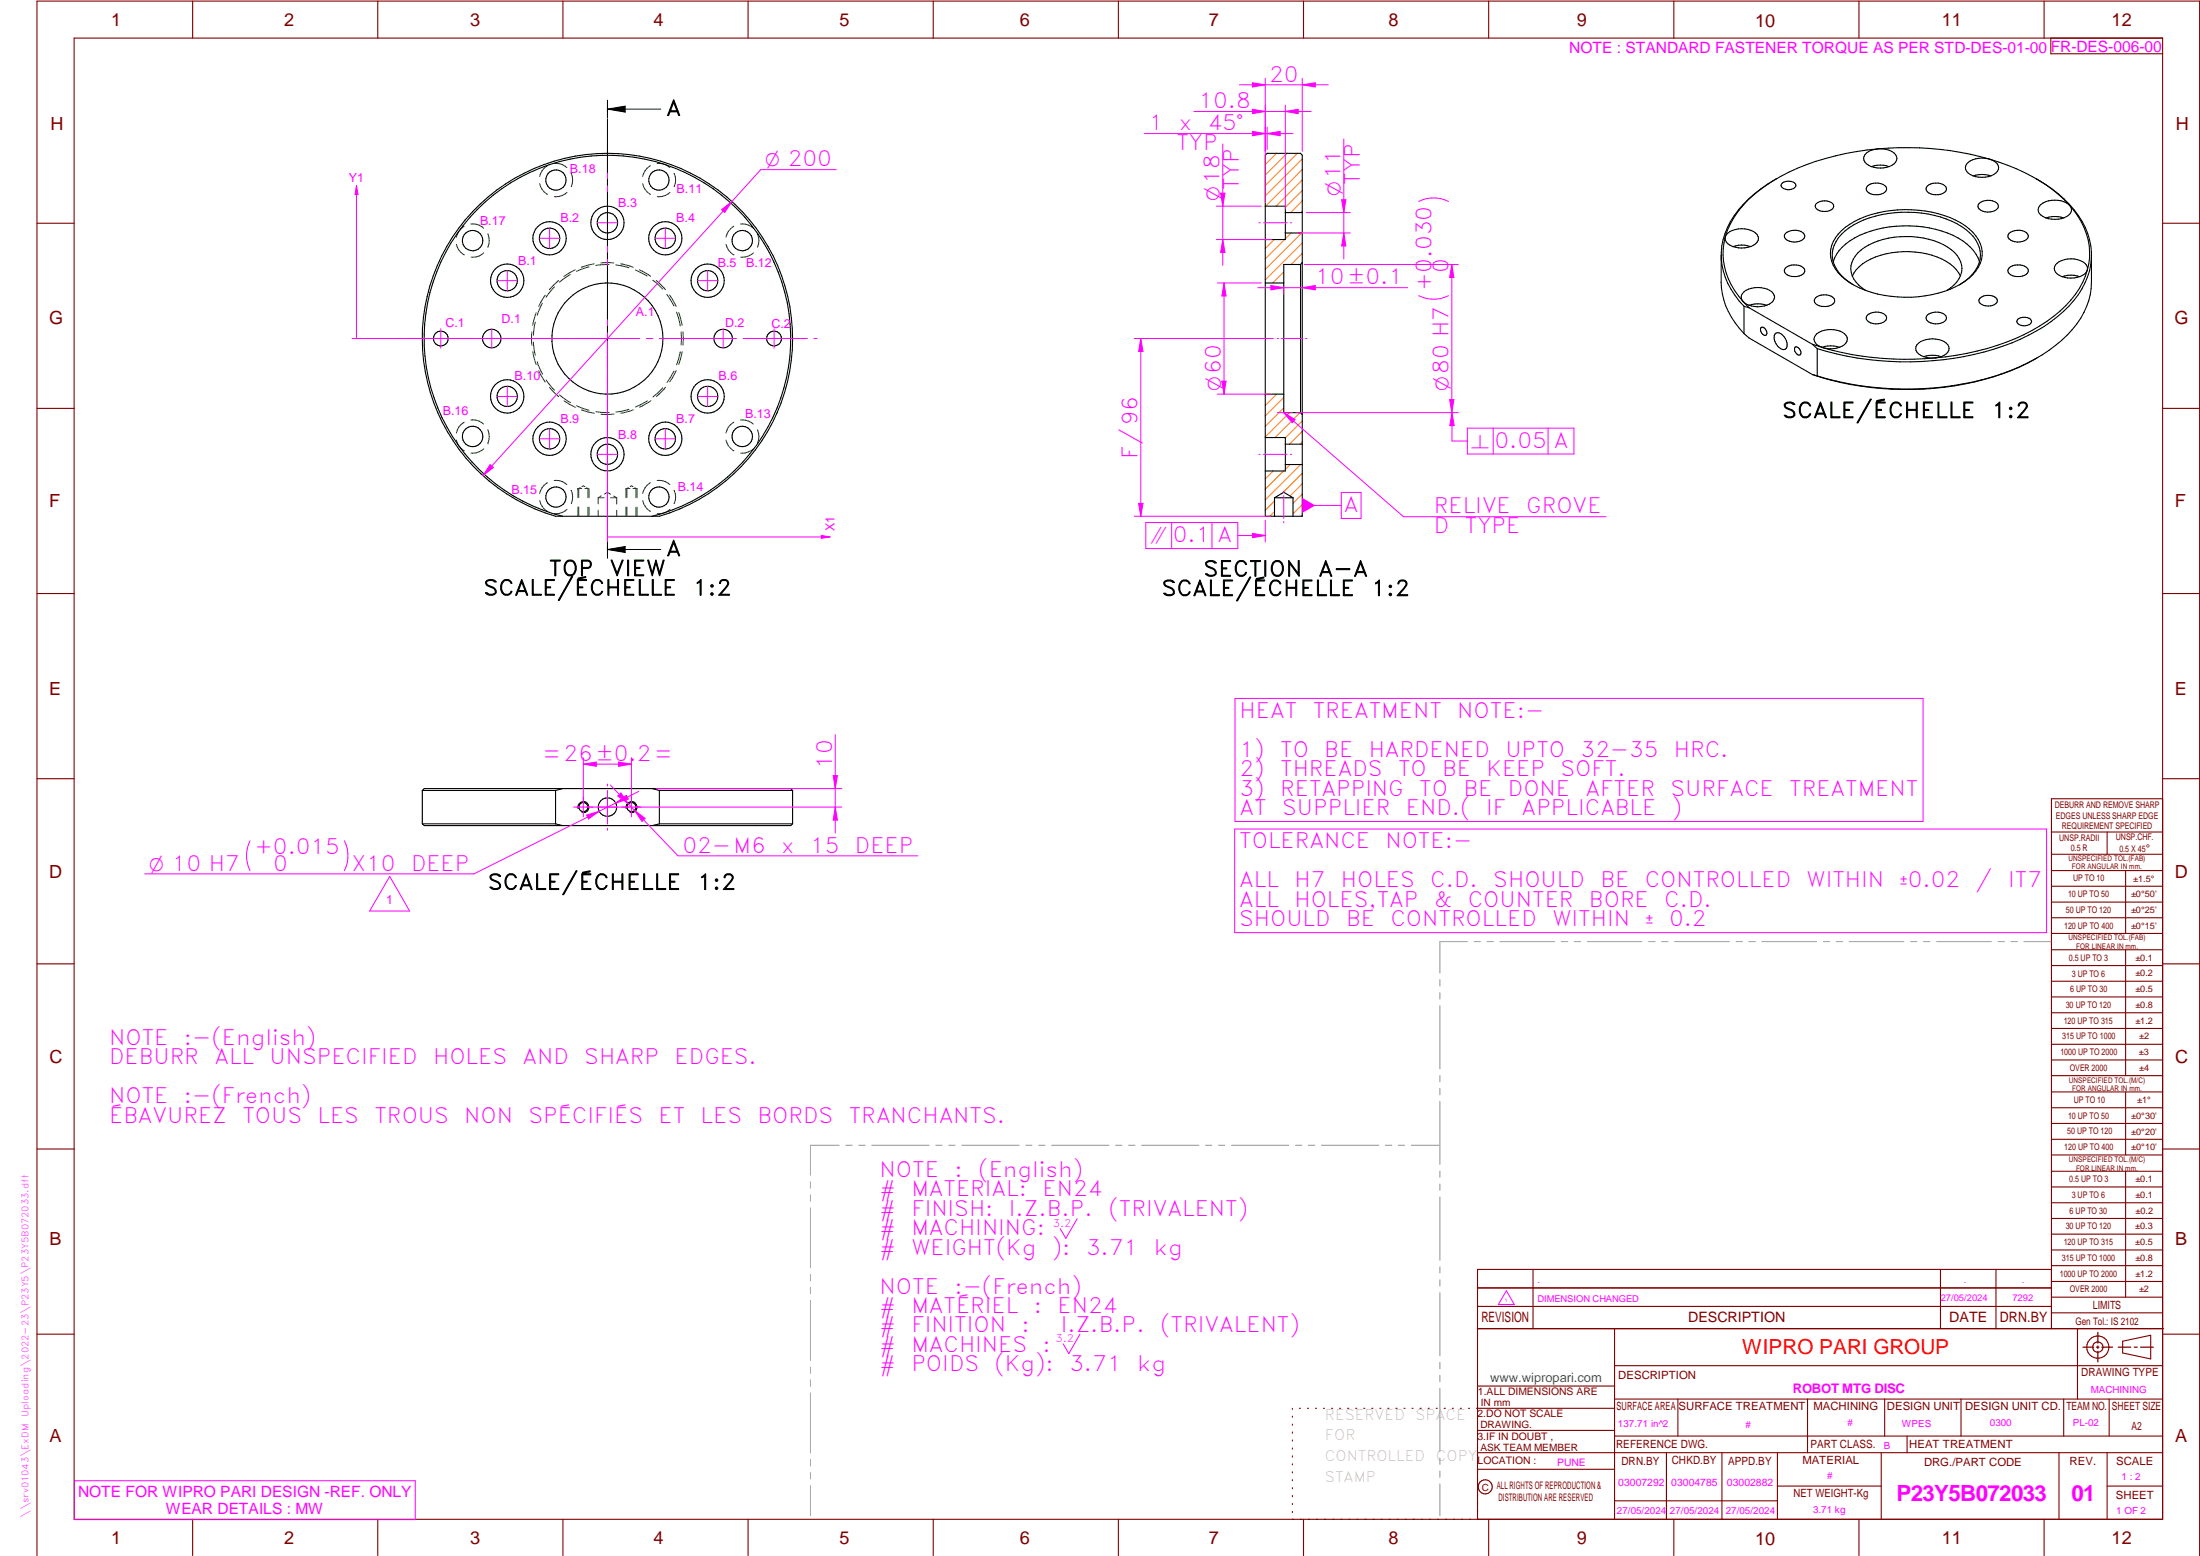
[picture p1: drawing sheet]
<svg xmlns="http://www.w3.org/2000/svg" width="594mm" height="420mm" viewBox="0 0 594 420" stroke-linecap="round" stroke-linejoin="round" font-family="sans-serif">
<g fill="none" stroke="#800000" stroke-width=".3">
<path d="M20 10.3h564v400h-564zM52 .3v10M102 .3v10M152 .3v10M202 .3v10M252 .3v10M302 .3v10M352 .3v10M402 .3v10M452 .3v10M502 .3v10M552 .3v10"/>
<path d="M553.8 10.3v4.2h30.2M10 60.3h10M584 60.3h10M10 110.3h10M584 110.3h10M10 160.3h10M584 160.3h10M10 210.3h10M584 215.7h-30v143.1M584 210.3h10M554 224.7h30M554 230.7h30"/>
<path d="M554 235.1h30M554 239.3h30M569 224.7v6M574 235.1v17M554 243.6h30M554 247.8h30M554 252.1h30M554 256.5h30M574 256.5v33.9M10 260.3h10M554 260.7h30M554 265h30"/>
<path d="M554 269.2h30M554 273.5h30M554 277.7h30M584 260.3h10M554 282h30M554 286.2h30M554 290.4h30M554 294.9h30M554 299.1h30M574 294.9v17M10 310.3h10M554 303.4h30"/>
<path d="M554 307.6h30M554 311.9h30M554 316.3h30M574 316.3v34M584 310.3h10M554 320.5h30M554 324.8h30M554 329h30M554 333.2h30M554 337.5h30M399 358.8h185.2M399 352.8h155"/>
<path d="M399 347.8h155M414 342.8v16M436 358.8v51.5M524 342.8v16M539 342.8v16M554 341.8h30M554 346h30M554 350.3h30M554 354.5h30M554 342.8h-155v67.5M561 358.8v19M10 360.3h10"/>
<path d="M399 374.3h37M436 377.8h148M453.1 377.8v10M488.1 377.8v14.5M508.9 377.8v10M529.5 377.8v10M557.3 377.8v10M569.5 377.8v10M573.2 362.2l7.6-1.6v6.3l-7.6-1.6zM584 368.8h-148M584 360.3h10M349 380.3v.3"/>
<path d="M349 382.4v.3M349 384.6v.3M349 386.7v.3M349 388.8v.3M349 391v.3M349 393.1v.3M349 395.3v.3M349 397.4v.3M349 399.5v.3M350.9 380.3h.2M353.1 380.3h.2M355.2 380.3h.3"/>
<path d="M357.4 380.3h.3M359.6 380.3h.3M361.7 380.3h.3M363.9 380.3h.3M366.1 380.3h.3M368.3 380.3h.2M370.4 380.3h.3M372.6 380.3h.3M374.8 380.3h.3M376.9 380.3h.4M379.1 380.3h.3M381.3 380.3h.3"/>
<path d="M383.4 380.3h.4M385.6 380.3h.3M387.8 380.3h.3M390 380.3h.3M392.2 380.3h.3M394.3 380.3h.3M396.5 380.3h.3M398.7 380.3h37.3M399 396.7h37M399 392.3h185M399 386.2h37M436 387.8h148"/>
<path d="M450 392.3v18M465 392.3v18M480 392.3v18M508 392.3v18M515 387.8v4.5M556 392.3v18M569 392.3v18M52 410.3v9.7M102 410.3v9.7M152 410.3v9.7M202 410.3v9.7M252 410.3v9.7"/>
<path d="M302 410.3v9.7M349 401.7v.3M349 403.8v.4M349 406v.3M349 408.1v.3M352 410.3v9.7M402 410.3v9.7M436 405.3h44M452 410.3v9.7M480 401.3h28M502 410.3v9.7M552 410.3v9.7"/>
<path d="M569 401.3h15M10 420v-419.7h584v419.7"/>
<circle cx="566.5" cy="363.7" r="1.39"/>
<circle cx="566.5" cy="363.8" r="3"/>
<circle cx="401.1" cy="401.5" r="1.9"/>
</g>
<g fill="none" stroke="#f0f" stroke-width=".27">
<path d="M164 35.7v.9M164 38.4v16.9M164 57.1v20.4M225.8 45.8h-20.4l-75 82.6M134.4 75.8h5.2M137 73.2v5.2M145.8 64.3h5.2M148.4 61.7v5.3M161.4 60.2h5.3M164 79.2v1.8M177 64.3h5.3M179.7 61.7v5.3"/>
<path d="M188.5 75.8h5.2M191.1 73.2v5.2M107.5 91.4h.9M110.1 91.4h17.4M119 88.8v5.2M129.3 91.4h20.8M132.8 88.8v5.2M151.9 91.4h1.7M155.4 91.4h17.4M164 82.8v16.9M174.5 91.4h1.8M178 91.4h20.9"/>
<path d="M195.3 88.8v5.2M200.7 91.4h17.3M209 88.8v5.2M219.8 91.4h.8M134.4 107.1h5.2M137 104.4v5.3M145.8 118.5h5.2M148.4 115.9v5.2M164 101.5v1.7M164 105v20.4M177 118.5h5.3M179.7 115.9v5.2"/>
<path d="M188.5 107.1h5.2M191.1 104.4v5.3M132.3 125.5l.9 .7-2.8 2.2zM161.4 122.7h5.3M164 127.2v16.9M164 145.9v.8M333.4 223.9h219.3v27.9h-219.3zM290.9 329.1l-3.1 5.3-1.5-2.6M291.6 360.3l-3 5.2-1.5-2.6M20.1 399.8h92v10.5h-92z"/>
</g>
<g fill="none" stroke="#949494" stroke-width=".27">
<path d="M396.2 254.3h-7.4v8.5M398.1 254.3h1.6M401.5 254.3h1.8M405 254.3h14.8M421.6 254.3h1.7M425.1 254.3h1.7M428.6 254.3h14.8M445.2 254.3h1.7M448.7 254.3h1.7M452.2 254.3h14.8M468.8 254.3h1.7M472.3 254.3h1.7"/>
<path d="M475.8 254.3h14.8M492.4 254.3h1.7M495.8 254.3h1.8M499.4 254.3h14.7M516 254.3h1.6M519.4 254.3h1.8M522.9 254.3h14.8M539.5 254.3h1.7M543 254.3h1.7M546.5 254.3h7.4M388.8 264.5v1.8M388.8 268.1v1.6"/>
<path d="M388.8 271.6v17M388.8 290.4v1.7M388.8 293.9v1.7M388.8 297.4v17M218.9 319.2v1.6M226.6 309.2h-7.7v8.1M228.4 309.2h1.7M231.9 309.2h1.7M235.4 309.2h15.5M252.7 309.2h1.7M256.2 309.2h1.7M259.7 309.2h15.5"/>
<path d="M277 309.2h1.7M280.5 309.2h1.7M284 309.2h15.5M301.2 309.2h1.8M304.8 309.2h1.7M308.3 309.2h15.5M325.5 309.2h1.7M329.1 309.2h1.6M332.6 309.2h15.4M349.8 309.2h1.7M353.3 309.2h1.7M356.8 309.2h15.5"/>
<path d="M374.1 309.2h1.7M377.6 309.2h1.7M381.1 309.2h7.7M388.8 316.2v1.7M388.8 319.7v1.7M218.9 322.6v1.8M218.9 326.1v16.2M388.8 323.2v17.1M218.9 344.1v1.8M218.9 347.6v1.7M218.9 351.2v16.1M388.8 342.1v1.6"/>
<path d="M388.8 345.6v1.7M388.8 349v17.1M218.9 369.1v1.7M218.9 372.6v1.8M218.9 376.1v16.2M388.8 367.9v1.7M388.8 371.4v1.7M388.8 374.9v17M218.9 394.1v1.8M218.9 397.6v1.7M388.8 393.7v1.7M388.8 397.2v1.7"/>
<path d="M218.9 401.2v8.1M388.8 400.7v8.6"/>
</g>
<path d="M566.5 359.7v3M562.5 363.8h2.9M566.1 363.8h.7M566.5 363.4v.7M566.5 364.9v2.8M567.6 363.8h2.9M572 363.8h3.4M576.3 363.8h.8M578 363.8h3.5" fill="none" stroke="#800000" stroke-width=".34"/>
<g fill="none" stroke="#000" stroke-width=".3">
<path d="M127.6 57.2a50 50 0 0 1 79 8.1 50 50 0 0 1-28.6 74.1h-28a50 50 0 0 1-22.4-82.2zM479.8 48.2a30.8 30.8 0 0 0-13.3 13.3 16.7 16.7 0 0 0-1.7 6.6v8.1a19.8 19.8 0 0 0 6.2 13.9M481.3 49.4a2.77 2.77 0 0 1 3.6 .3 1.38 1.38 0 0 1-1.7 1.5h-.5a1.38 1.38 0 0 1-1.7-1.5zM490.5 54.9a3.4 3.4 0 0 1 4.6 .4 1.51 1.51 0 0 1-1.8 1.8 2.63 2.63 0 0 1-3.1-1.4zM504 41.3a6.4 6.4 0 0 1 7.9 .5 1.91 1.91 0 0 1-1 2.8 6.3 6.3 0 0 1-7.3-.8 1.72 1.72 0 0 1 .4-2.5zM504.3 50.2a4 4 0 0 1 5 .2 1.44 1.44 0 0 1-1.4 2.1l-.7 .1a2.77 2.77 0 0 1-3.3-1.6zM505.4 45l2.3-.4 2.4 .4M520.4 50.2a4 4 0 0 1 5 .2 1.44 1.44 0 0 1-1.4 2.1l-.6 .1a2.85 2.85 0 0 1-3.3-1.6zM531.5 43.9a6.3 6.3 0 0 1 7.9 .4 1.89 1.89 0 0 1-1 2.8 6.3 6.3 0 0 1-7.3-.8 1.67 1.67 0 0 1 .4-2.4zM532.8 47.5l2.4-.4 2.4 .4M534.5 54.9a4 4 0 0 1 4.9 .2 1.44 1.44 0 0 1-1.4 2 2.96 2.96 0 0 1-3.9-1.4zM549.8 48.2a31.7 31.7 0 0 1 13.3 13.2 18.9 18.9 0 0 1 1.7 6.7v8.1a21.2 21.2 0 0 1-8.1 15.7 55.4 55.4 0 0 1-26.9 11.8 84.1 84.1 0 0 1-39.1-2.2"/>
<path d="M551.1 55.2a6.4 6.4 0 0 1 7.9 .5 1.86 1.86 0 0 1-.9 2.8 6.5 6.5 0 0 1-7.4-.8 1.72 1.72 0 0 1 .4-2.5zM552.5 58.8l2.4-.3 2.4 .3M464.8 69.8a20.2 20.2 0 0 0 6.2 12.9M466.6 62.9a6.3 6.3 0 0 1 7.9 .5 1.89 1.89 0 0 1-1 2.8 6.4 6.4 0 0 1-7.3-.8 1.67 1.67 0 0 1 .4-2.5zM467.9 66.6l.8-.2a6.7 6.7 0 0 1 4 .2M471 78.8a6.4 6.4 0 0 1 7.8 .4 2.07 2.07 0 0 1-1.6 3.2 6.5 6.5 0 0 1-6.7-1.2 1.72 1.72 0 0 1 .5-2.4zM482.2 63a3.9 3.9 0 0 1 5 .2 1.42 1.42 0 0 1-1.4 2 3.6 3.6 0 0 1-3.9-1l-.1-.4zM482.2 72.3a4 4 0 0 1 5 .2 1.44 1.44 0 0 1-1.4 2l-.7 .2a2.83 2.83 0 0 1-3.3-1.6zM495 70.7a12.4 12.4 0 0 1 7.2-7.2 31.9 31.9 0 0 1 26.5 .8 11.9 11.9 0 0 1 5.8 6.4M497.3 62.3a26.7 26.7 0 0 1 18.9-5.7 26.3 26.3 0 0 1 15.6 5.2 7.8 7.8 0 0 1 1.8 11.4 19.2 19.2 0 0 1-12 6.4 31.9 31.9 0 0 1-22.1-3.3 9.5 9.5 0 0 1-5.1-8.9 8.8 8.8 0 0 1 2.9-5.1zM525.7 78.4a7 7 0 0 0 4-6.8 9.1 9.1 0 0 0-6.2-6.1 23.5 23.5 0 0 0-20 1.3 6.5 6.5 0 0 0-3.3 7.7 8.7 8.7 0 0 0 3.6 3.9M529.1 76.9a10 10 0 0 0 5.7-8.1 9.5 9.5 0 0 0-5.1-7.6 30.9 30.9 0 0 0-27.9-1.1 11.2 11.2 0 0 0-7 8.2 9.2 9.2 0 0 0 4.5 7.8l1.2 .8"/>
<path d="M529.4 74.5a11.6 11.6 0 0 0-7.7-5.6 23.4 23.4 0 0 0-18.7 2.3 7.9 7.9 0 0 0-2.8 3.3M542.5 63a3.9 3.9 0 0 1 5 .2 1.42 1.42 0 0 1-1.4 2 3.6 3.6 0 0 1-3.8-1l-.1-.4zM542.5 72.3a4 4 0 0 1 5 .2 1.44 1.44 0 0 1-1.4 2l-.6 .2a2.85 2.85 0 0 1-3.3-1.6zM555.1 71.5a6.2 6.2 0 0 1 8.3 0 1.89 1.89 0 0 1-1 2.8 6.3 6.3 0 0 1-7.3-.8 1.63 1.63 0 0 1 0-2zM556.8 74.7l.8-.2a6.6 6.6 0 0 1 4 .2M564.8 69.7a22.3 22.3 0 0 1-9.2 15.8 58 58 0 0 1-28.1 11.3 83.9 83.9 0 0 1-36.8-2.7M471 82.7l1.3 .4M471 82.7v7.4M471 90.1l1.3 1.2 17.1 9.8M472.3 82.4l2.4-.4 2.3 .4M472.3 83.1a19.6 19.6 0 0 1-6.8-17.5 23.3 23.3 0 0 1 9.5-14.1 60 60 0 0 1 29.1-11 78 78 0 0 1 42.5 6.1 33.7 33.7 0 0 1 15.5 13.4 17.4 17.4 0 0 1-1.7 19.5 40.4 40.4 0 0 1-18.7 12.9 81.4 81.4 0 0 1-52.3 .6M472.3 83.1l17.1 9.9"/>
<path d="M475.5 88.5a1.28 1.28 0 0 1 1.6 1.5l-.2 .5a1.46 1.46 0 0 1-1.4-2zM479.3 90.2a1.55 1.55 0 0 1 2.4 .6 2.61 2.61 0 0 1 .4 3.5 2.46 2.46 0 0 1-2.8-2.1 2.51 2.51 0 0 1 0-2zM484.7 93.8a1.37 1.37 0 0 1 1.3 .6 1.37 1.37 0 0 1 .1 1.4 1.51 1.51 0 0 1-1.4-2zM489.4 93l1.3 1.1M490.3 80.4a4 4 0 0 1 5 .2 1.44 1.44 0 0 1-1.4 2l-.7 .2a2.85 2.85 0 0 1-3.3-1.6zM490.6 90.1a6.4 6.4 0 0 1 7.9 .5 2.07 2.07 0 0 1-1.6 3.1 6.2 6.2 0 0 1-6.7-1.1 1.66 1.66 0 0 1 .4-2.5zM490.7 94.1v7.4M492 93.8l2.4-.4 2.3 .4M504.3 85.1a4 4 0 0 1 5 .2 1.44 1.44 0 0 1-1.4 2 2.96 2.96 0 0 1-4-1.4zM518.1 92.7a6.3 6.3 0 0 1 7.9 .4 1.89 1.89 0 0 1-1 2.8 6.4 6.4 0 0 1-7.4-.8 1.67 1.67 0 0 1 .5-2.4zM519.4 96.3l2.4-.4 2.4 .4M520.4 85.1a4 4 0 0 1 5 .2 1.44 1.44 0 0 1-1.4 2 3.6 3.6 0 0 1-3.8-1l-.1-.4z"/>
<path d="M534.7 80.5a3.4 3.4 0 0 1 4.6 .3 1.57 1.57 0 0 1-1.8 1.8 2.63 2.63 0 0 1-3.1-1.4zM544.9 86.2a2.76 2.76 0 0 1 3.6 .3 1.32 1.32 0 0 1-1.6 1.5h-.6a1.32 1.32 0 0 1-1.6-1.5zM550.1 96.6a70.9 70.9 0 0 1-36.3 8.6 79.3 79.3 0 0 1-24.4-4.1M489.4 101.1l1.3 .4M176.1 139.4a49.5 49.5 0 0 0 28.6-76.2 49.5 49.5 0 0 0-81.4 0 49.5 49.5 0 0 0 28.6 76.2"/>
<circle cx="150.1" cy="48.6" r="2.75"/>
<circle cx="177.9" cy="48.6" r="2.75"/>
<circle cx="127.6" cy="65" r="2.75"/>
<circle cx="137" cy="75.8" r="2.75"/>
<circle cx="137" cy="75.8" r="4.5"/>
<circle cx="148.4" cy="64.4" r="2.75"/>
<circle cx="148.4" cy="64.4" r="4.5"/>
<circle cx="164" cy="60.2" r="2.75"/>
<circle cx="164" cy="60.2" r="4.5"/>
<circle cx="179.6" cy="64.4" r="2.75"/>
<circle cx="179.7" cy="64.3" r="4.5"/>
<circle cx="191.1" cy="75.8" r="4.5"/>
<circle cx="191.1" cy="75.8" r="2.74"/>
<circle cx="200.4" cy="65" r="2.75"/>
<circle cx="119" cy="91.4" r="1.99"/>
<circle cx="132.8" cy="91.4" r="2.51"/>
<circle cx="164" cy="91.4" r="15"/>
<circle cx="195.3" cy="91.4" r="2.51"/>
<circle cx="209" cy="91.4" r="1.99"/>
<circle cx="127.6" cy="117.9" r="2.75"/>
<circle cx="137" cy="107" r="4.5"/>
<circle cx="137" cy="107" r="2.76"/>
<circle cx="148.4" cy="118.5" r="4.5"/>
<circle cx="148.4" cy="118.5" r="2.76"/>
<circle cx="179.6" cy="118.5" r="4.5"/>
<circle cx="179.6" cy="118.5" r="2.76"/>
<circle cx="191.1" cy="107" r="4.5"/>
<circle cx="191.1" cy="107" r="2.75"/>
<circle cx="200.4" cy="117.9" r="2.75"/>
<circle cx="150.1" cy="134.2" r="2.75"/>
<circle cx="164" cy="122.7" r="4.5"/>
<circle cx="164" cy="122.7" r="2.75"/>
<circle cx="177.9" cy="134.2" r="2.75"/>
</g>
<g fill="none" stroke="#008000" stroke-width=".27">
<path d="M145.7 49.6a4.2 4.2 0 0 0 2.2 2.9M147.9 44.7a4.3 4.3 0 0 0-2.2 3M149.6 44.2a4.2 4.2 0 0 1 3.5 1.1M153.1 51.9a4.1 4.1 0 0 1-3.4 1.2M154.2 46.8a4.3 4.3 0 0 1 .1 3.6M173.6 49.6a4.2 4.2 0 0 0 2.1 2.9M175.6 44.7a4.4 4.4 0 0 0-2.1 3M177.5 44.2a4.2 4.2 0 0 1 3.4 1.1M180.9 51.9a4.1 4.1 0 0 1-3.4 1.2M182 46.8a4.3 4.3 0 0 1 .1 3.6M123.2 66a4.1 4.1 0 0 0 2.2 2.8M125.3 61.1a4.8 4.8 0 0 0-2.1 3"/>
<path d="M127.2 60.5a4.2 4.2 0 0 1 3.4 1.1M130.6 68.3a4.1 4.1 0 0 1-3.4 1.1M131.7 63.2a4.4 4.4 0 0 1 0 3.6M147.2 79.7l-1.7 3.1M149.7 77.5l-2.3 2.8M150.8 75.7l-2.5 2.5M154 74.1l-2.9 2.1M155.3 72.9l-3 1.7M159 72.1l-3.3 1.2M160.4 71.2l-3.4 1M162.3 71h3.5M164.5 71.4l-3.6 .3"/>
<path d="M166.3 71.5l3.5 .8M167.6 71.2l3.4 1M171.6 72.9l3.1 1.6M172.7 72.9l3 1.7M176.3 75.6l2.6 2.5M177.2 75.7l2.5 2.5M180.1 79.5l1.9 3.1M180.8 79.7l1.8 3M196 66a4.1 4.1 0 0 0 2.2 2.8M198.2 61.1a4.8 4.8 0 0 0-2.2 3M200 60.5a4.3 4.3 0 0 1 3.4 1.1M203.4 68.3a4.3 4.3 0 0 1-3.4 1.1"/>
<path d="M204.5 63.2a4.4 4.4 0 0 1 0 3.6M143.6 89.7v3.5M143.9 95l.9 3.4M144.1 92.4l.5 3.5M144.6 87l-.5 3.5M144.8 84.5l-1 3.3M145.1 97.7l1.4 3.3M146.5 81.9l-1.4 3.3M182.7 84.3l1 3.5M183.3 84.4l.9 3.4M183.7 95h.1M183.7 87.8h.1"/>
<path d="M183.7 95.1l-1 3.4M183.9 89.6v3.6M184.2 95l-.9 3.4M184.4 89.6v3.6M123.2 118.8a4.3 4.3 0 0 0 2.2 3M125.3 114a4.4 4.4 0 0 0-2.1 2.9M127.2 113.4a4.2 4.2 0 0 1 3.4 1.1M131.7 116a4.6 4.6 0 0 1 .1 3.6M131.8 119.6h.1M145.5 100.1l1.7 3.1M147.5 102.6l2.2 2.8M148.4 104.6l2.5 2.5"/>
<path d="M151.1 106.6l2.9 2.1M152.3 108.2l3.1 1.8M155.7 109.6l3.4 1.2M157 110.7l3.5 .9M160.9 111.2l3.6 .2M165.8 111.8h-3.5M169.8 110.5l-3.5 .8M171 110.7l-3.4 .9M174.8 108.2l-3.2 1.7M175.8 108.2l-3.1 1.7M178.9 104.7l-2.6 2.5M179.7 104.6l-2.5 2.5"/>
<path d="M182 100.2l-1.9 3.1M182.6 100.1l-1.8 3M196 118.8a4.3 4.3 0 0 0 2.2 3M198.2 114a4.4 4.4 0 0 0-2.2 2.9M200 113.4a4.3 4.3 0 0 1 3.4 1.1M204.5 116a4.6 4.6 0 0 1 .1 3.6M204.6 119.6h.1M130.6 121.2a4.5 4.5 0 0 1-3.4 1.1M145.7 135.2a4.4 4.4 0 0 0 2.2 2.9M147.9 130.3a4.3 4.3 0 0 0-2.2 3M149.6 129.8a4.2 4.2 0 0 1 3.5 1.1M153.1 137.5a4.1 4.1 0 0 1-3.4 1.2"/>
<path d="M154.2 132.4a4.3 4.3 0 0 1 .1 3.6M156 131.9h.1M156 131.9v2.5M156 136.9v2.5M156.2 131.9h.9M156.3 136.9v2.5M156.7 131.7l-.4 .2v2.5M157.1 131.4l.4-.2 .4 .2M157.9 131.9h.9M158.4 131.7l.3 .2v2.5M158.7 136.9v2.5M159 131.9v2.5"/>
<path d="M159 136.9v2.5M161.5 134.4h1.6M161.5 134.4v1.7M161.5 137.8v1.6M162.3 133.9l-.8 .5M163.2 133.4l.8-.5 .8 .5M164.8 134.4h1.7M165.7 133.9l.8 .5M166.5 134.4v1.7M166.5 137.8v1.6M169 131.9h.1M169 131.9v2.5"/>
<path d="M169 136.9v2.5M169.2 131.9h.9M169.3 136.9v2.5M169.7 131.7l-.4 .2v2.5M170.2 131.4l.3-.2 .4 .2M170.9 131.9h1M171.4 131.7l.3 .2v2.5M171.7 136.9v2.5M172 131.9v2.5M172 136.9v2.5M173.6 135.2a4.4 4.4 0 0 0 2.1 2.9M175.6 130.3a4.4 4.4 0 0 0-2.1 3"/>
<path d="M177.5 129.8a4.2 4.2 0 0 1 3.4 1.1M180.9 137.5a4.1 4.1 0 0 1-3.4 1.2M182 132.4a4.3 4.3 0 0 1 .1 3.6M203.4 121.2a4.7 4.7 0 0 1-3.4 1.1"/>
</g>
<path d="M132.3 125.5l.9 .7-2.8 2.2z" fill="#f0f"/>
<path d="M194.9 56.6l2.7-2.2-1.9 3z" fill="none" stroke="#f0f" stroke-width=".27"/>
<path d="M194.9 56.6l2.7-2.2-1.9 3z" fill="#f0f"/>
<g fill="none" stroke="#000" stroke-width=".27">
<path d="M164 27.1v4.7M164 32.1v14.5M164 29.5h14.4M164 29.5l4.8-.8v1.6zM164 48.4v1.7M164 51.9v14.5M164 68.2v1.7M164 71.7v14.5M164 88v1.7M164 91.5v14.5M164 107.9v1.7M164 111.3v14.6"/>
<path d="M164 127.7v1.7M164 131.1v14.6M164 148.4l4.8-.8v1.6zM164 146v4.7M164 148.4h14.4"/>
</g>
<path d="M164 29.5l4.8-.8v1.6zM164 148.4l4.8-.8v1.6z" fill="#000"/>
<g fill="none" stroke="#ff8000" stroke-width=".27">
<path d="M344.7 41.4l-3 3M347.6 41.4l-5.9 5.9M350.3 41.4l-8.6 8.7M351.7 48.6l-7.1 7.1M351.7 45.8l-9.9 9.9M351.7 57.1l-.4 .3M351.7 51.4l-4.6 4.6M351.7 42.9l-10 10M351.7 54.2l-3.2 3.2M344.1 64.7l-2.4 2.4M346.7 76.2l-.2 .2M346.7 73.4l-3 3"/>
<path d="M346.9 64.7l-5.2 5.2M348.7 62.9l-1.6 1.6M351.5 62.9l-9.8 9.8M351.7 68.4l-3 3M351.7 65.6l-10 10M341.9 106.4l-.2 .3M344.8 106.4l-3.1 3.1M346.7 107.3l-5 5M346.7 110.2l-5 4.9M348.2 111.4l-6.5 6.6M351.1 111.4l-6.8 6.8M351.7 119.3l-.6 .6"/>
<path d="M351.7 116.5l-3.5 3.4M351.7 113.7l-4.6 4.5M343.8 127.2l-2.1 2.1M344.2 138.1l-1.3 1.3M344.2 135.3l-2.5 2.5M346.6 127.2l-4.9 4.9M348.4 125.4l-1.3 1.3M351.2 125.4l-9.5 9.6M351.7 130.6l-3.3 3.3M351.7 133.4l-2.5 2.5M351.7 136.3l-2.5 2.5M351.7 127.8l-5.3 5.3"/>
<path d="M351.7 139.1l-.3 .3"/>
</g>
<g fill="none" stroke="#000" stroke-width=".3">
<path d="M341.7 55.7h5.4v9h-5.4M341.7 41.9l.5-.5h9l.5 .5v97.5h-10zM347.1 57.4h4.6M341.7 76.4h5M347.1 62.9h4.6M351.2 71.4v40M351.2 71.4h-4.5v40h4.5M351.7 70.9l-.5 .5M341.7 118.2h5.4v9h-5.4M341.7 106.4h5M347.1 119.9h4.6M351.2 111.4l.5 .5"/>
<path d="M344.2 134.4h5M344.2 134.4v5M344.2 134.4l2.5-1.5 2.5 1.5M347.1 125.4h4.6M349.2 134.4v5"/>
</g>
<g fill="none" stroke="#f0f" stroke-width=".27">
<path d="M338.2 22.4l3.5 .5-3.5 .6zM341.7 21.2v19.7M351.7 21.2v19.7M339.9 60.2h.4M341.2 60.2h6.4M348.5 60.2h.3M344.9 91.4h.4M346 91.4h5.8M352.5 91.4h.4M339.9 122.7h.4M341.2 122.7h6.3M346.7 132.7v.4"/>
<path d="M346.7 133.9v6.1M348.4 122.7h.4M346.7 140.8v.4"/>
</g>
<path d="M338.2 22.4l3.5 .5-3.5 .6z" fill="#f0f"/>
<path d="M351.7 22.9l3.5-.5v1.1z" fill="none" stroke="#f0f" stroke-width=".27"/>
<path d="M351.7 22.9l3.5-.5v1.1z" fill="#f0f"/>
<path d="M334.7 22.9h24M341.7 28.4v26.2M347.1 30.1l3.5-.6v1.2zM347.1 28.4v28M154.9 217.9h18.2M157.5 215.3v5.3M164 211.7v.6M164 213.4v9.1M170.5 215.3v5.3M164 223.6v.6" fill="none" stroke="#f0f" stroke-width=".27"/>
<g fill="none" stroke="#000" stroke-width=".3">
<path d="M114 213.4h36M114 213.4l.5-.5h99l.5 .5M114 213.4v9.1M150 213.4v9.1M151.9 212.9l-1.9 .5M176.1 212.9l1.9 .5M178 213.4h36M178 213.4v9.1M214 213.4v9.1M114 222.5l.5 .4h99l.5-.4M114 222.5h36M150 222.5l1.9 .4"/>
<path d="M178 222.5l-1.9 .4M178 222.5h36"/>
<circle cx="157.5" cy="217.9" r="1.22"/>
<circle cx="164" cy="217.9" r="2.5"/>
<circle cx="170.5" cy="217.9" r="1.22"/>
</g>
<path d="M156.1 218.3a1.49 1.49 0 0 1 1.3-1.9 1.49 1.49 0 0 1 1.6 1.7 1.49 1.49 0 0 1-1.9 1.3M169.1 218.3a1.49 1.49 0 0 1 1.3-1.9 1.49 1.49 0 0 1 1.6 1.7 1.49 1.49 0 0 1-1.9 1.3" fill="none" stroke="#000" stroke-width=".27"/>
<path d="M347.1 30.1l3.5-.6v1.2z" fill="#f0f"/>
<path d="M338.2 29.5l3.5 .6-3.5 .6z" fill="none" stroke="#f0f" stroke-width=".27"/>
<path d="M338.2 29.5l3.5 .6-3.5 .6z" fill="#f0f"/>
<path d="M322.4 30.1h31.7M352.7 57.4h11.9M362.3 53.9h1.1l-.5 3.5zM350.4 62.9h14.2" fill="none" stroke="#f0f" stroke-width=".27"/>
<path d="M362.3 53.9h1.1l-.5 3.5z" fill="#f0f"/>
<path d="M362.9 62.9l.5 3.5h-1.1z" fill="none" stroke="#f0f" stroke-width=".27"/>
<path d="M362.9 62.9l.5 3.5h-1.1z" fill="#f0f"/>
<path d="M362.9 37.5v32.4M306.3 91.4h37.6M308.1 91.4l.5 3.5h-1.1zM306.3 139.4h36.8" fill="none" stroke="#f0f" stroke-width=".27"/>
<path d="M308.1 91.4l.5 3.5h-1.1z" fill="#f0f"/>
<path d="M307.5 135.9h1.1l-.5 3.5z" fill="none" stroke="#f0f" stroke-width=".27"/>
<path d="M307.5 135.9h1.1l-.5 3.5z" fill="#f0f"/>
<path d="M391.2 54.4a9 9 0 0 0-8.1 0M352.2 71.4h41.6M391.2 79.8a9 9 0 0 1-8.1 0M392 71.4l.6 3.5h-1.2zM308.1 91.4v48M350 111.4h43.8" fill="none" stroke="#f0f" stroke-width=".27"/>
<path d="M392 71.4l.6 3.5h-1.2z" fill="#f0f"/>
<path d="M391.4 107.9h1.2l-.6 3.5z" fill="none" stroke="#f0f" stroke-width=".27"/>
<path d="M391.4 107.9h1.2l-.6 3.5z" fill="#f0f"/>
<path d="M328.8 76.4h11.8M330.5 76.4l.6 3.5h-1.2zM392 71.4v40M328.8 106.4h14.3" fill="none" stroke="#f0f" stroke-width=".27"/>
<path d="M330.5 76.4l.6 3.5h-1.2z" fill="#f0f"/>
<path d="M329.9 102.9h1.2l-.6 3.5z" fill="none" stroke="#f0f" stroke-width=".27"/>
<path d="M329.9 102.9h1.2l-.6 3.5z" fill="#f0f"/>
<path d="M330.5 76.4v30M351.7 136.5h10.5" fill="none" stroke="#f0f" stroke-width=".27"/>
<path d="M351.7 134.5l3.5 2-3.5 2z" fill="#f0f"/>
<path d="M362.2 133h5.3v7h-5.3zM334.3 144.6h7.4" fill="none" stroke="#f0f" stroke-width=".27"/>
<path d="M338.2 144l3.5 .6-3.5 .6z" fill="#f0f"/>
<path d="M338.2 35.5l3.5 .6-3.5 .6zM341.7 34.3v6.6M342.2 34.3v6.1M309.4 141.1h24.9v7h-24.9zM316.4 141.1v7M327.3 141.1v7M338.2 144l3.5 .6-3.5 .6zM341.7 140.5v5.8" fill="none" stroke="#f0f" stroke-width=".27"/>
<path d="M338.2 35.5l3.5 .6-3.5 .6z" fill="#f0f"/>
<path d="M342.2 36.1l3.5-.6v1.2z" fill="none" stroke="#f0f" stroke-width=".27"/>
<path d="M342.2 36.1l3.5-.6v1.2z" fill="#f0f"/>
<path d="M309 36.1h40.2M328.5 55.7h12.1M329.6 52.2h1.2l-.6 3.5zM328.5 64.7h14.8" fill="none" stroke="#f0f" stroke-width=".27"/>
<path d="M329.6 52.2h1.2l-.6 3.5z" fill="#f0f"/>
<path d="M330.2 64.7l.6 3.5h-1.2z" fill="none" stroke="#f0f" stroke-width=".27"/>
<path d="M330.2 64.7l.6 3.5h-1.2z" fill="#f0f"/>
<path d="M330.2 38.9v32.8M164 92.1v54.1M164 145h60.1M221.8 144.6l2.3 .4-2.3 .4z" fill="none" stroke="#f0f" stroke-width=".27"/>
<path d="M221.8 144.6l2.3 .4-2.3 .4z" fill="#f0f"/>
<path d="M96.3 50.1v41.3M96.3 50.1l.4 2.4h-.8zM95.1 91.4h68.2" fill="none" stroke="#f0f" stroke-width=".27"/>
<path d="M96.3 50.1l.4 2.4h-.8z" fill="#f0f"/>
<path d="M164.8 212l18.3 19.1h64.8M166.8 214.9l.9-.8 2 2.9z" fill="none" stroke="#f0f" stroke-width=".27"/>
<path d="M166.8 214.9l.9-.8 2 2.9z" fill="#f0f"/>
<path d="M171.4 218.8l2.8 2.2-.9 .8z" fill="none" stroke="#f0f" stroke-width=".27"/>
<path d="M171.4 218.8l2.8 2.2-.9 .8z" fill="#f0f"/>
<path d="M166.3 216.8l2.8-2 .6 1zM172.5 213.7l-44.5 22.3h-88.9M67.5 227a9.1 9.1 0 0 0 0 8.1M93 227a9.1 9.1 0 0 1 0 8.1" fill="none" stroke="#f0f" stroke-width=".27"/>
<path d="M166.3 216.8l2.8-2 .6 1z" fill="#f0f"/>
<path d="M158.4 220.1l3.4-1-2.9 2z" fill="none" stroke="#f0f" stroke-width=".27"/>
<path d="M158.4 220.1l3.4-1-2.9 2z" fill="#f0f"/>
<path d="M171.6 217.9h55.7M177.2 212.9h50.1M225.5 217.9l.6 3.5h-1.1z" fill="none" stroke="#f0f" stroke-width=".27"/>
<path d="M225.5 217.9l.6 3.5h-1.1z" fill="#f0f"/>
<path d="M225 209.4h1.1l-.6 3.5z" fill="none" stroke="#f0f" stroke-width=".27"/>
<path d="M225 209.4h1.1l-.6 3.5z" fill="#f0f"/>
<path d="M343.2 77.1l3.5 .6-3.5 .6zM346.7 77.5v1.9M225.5 198.4v26.6M333.5 188.6h185.8v33.2h-185.8z" fill="none" stroke="#f0f" stroke-width=".27"/>
<path d="M343.2 77.1l3.5 .6-3.5 .6z" fill="#f0f"/>
<path d="M351.7 77.7l3.5-.6v1.2z" fill="none" stroke="#f0f" stroke-width=".27"/>
<path d="M351.7 77.7l3.5-.6v1.2z" fill="#f0f"/>
<path d="M339.7 77.7h40.4M346.7 111.4l32.3 28.1" fill="none" stroke="#f0f" stroke-width=".27"/>
<path d="M346.7 111.4l3 1.9-.8 .9z" fill="#f0f"/>
<path d="M344.9 111.4h4M346.7 111.4l3 1.9-.8 .9zM379 139.5h54.7M157.5 206.3l3.5-.5v1.1zM157.5 204.6v12.3M170.5 204.6v12.3" fill="none" stroke="#f0f" stroke-width=".27"/>
<path d="M157.5 206.3l3.5-.5v1.1z" fill="#f0f"/>
<path d="M167 205.8l3.5 .5-3.5 .6z" fill="none" stroke="#f0f" stroke-width=".27"/>
<path d="M167 205.8l3.5 .5-3.5 .6z" fill="#f0f"/>
<path d="M392.1 111.4v7.7M157.5 206.3h13" fill="none" stroke="#f0f" stroke-width=".27"/>
<path d="M392.1 111.4l.6 3.5h-1.2z" fill="#f0f"/>
<path d="M392.1 111.4l.6 3.5h-1.2zM392.1 119.1h4.1M396.2 115.6h28.8v7h-28.8zM403.2 115.6v7M418 115.6v7M105.2 236.6l5.4 9.4h-10.8zM406.8 348.5l2.1 3.8h-4.3z" fill="none" stroke="#f0f" stroke-width=".27"/>
<g font-size="6" fill="#f0f">
<text x="512.1" y="405.2">P23Y5B072033</text>
<text x="559.4" y="405.2">01</text>
</g>
<g font-size="5.7" fill="#f0f">
<text x="342.7" y="22.1">20</text>
<text x="323.6" y="29.3">10.8</text>
<text x="310.2" y="35.2">1</text>
<text x="318.3" y="35.2">x</text>
<text x="326.1" y="35.2">45°</text>
<text x="317.7" y="40.5">TYP</text>
<text x="334.6" y="51.3" transform="rotate(-90 334.6 51.3)">TYP</text>
<text x="367.2" y="50" transform="rotate(-90 367.2 50)">TYP</text>
<text x="355.1" y="76.8">10±0.1</text>
<text x="391.2" y="73.7" transform="rotate(-90 391.2 73.7)">0</text>
<text x="386.6" y="78.7" transform="rotate(-90 386.6 78.7)">+0.030</text>
<text x="307.2" y="123.8" transform="rotate(-90 307.2 123.8)">F/96</text>
<text x="403.6" y="120.9">0.05 A</text>
<text x="362.9" y="138.2">A</text>
<text x="387.2" y="138.6">RELIVE</text>
<text x="387.2" y="143.9">D</text>
<text x="395.5" y="143.9">TYPE</text>
<text x="412.1" y="138.6">GROVE</text>
<text x="316.7" y="146.3">0.1 A</text>
<text x="334.7" y="193.8">HEAT</text>
<text x="354.5" y="193.8">TREATMENT</text>
<text x="393.5" y="193.8">NOTE:-</text>
<text x="146.5" y="205.5">=26±0.2=</text>
<text x="224.7" y="207.5" transform="rotate(-90 224.7 207.5)">10</text>
<text x="334.7" y="204.3">1)</text>
<text x="334.7" y="209.6">2)</text>
<text x="345.7" y="204.3">TO</text>
<text x="345.7" y="209.6">THREADS</text>
<text x="357.6" y="204.3">BE</text>
<text x="369.6" y="204.3">HARDENED</text>
<text x="377.5" y="209.6">TO</text>
<text x="389.5" y="209.6">BE</text>
<text x="401.4" y="209.6">KEEP</text>
<text x="406.5" y="204.3">UPTO</text>
<text x="421.4" y="209.6">SOFT.</text>
<text x="426.8" y="204.3">32-35</text>
<text x="452" y="204.3">HRC.</text>
<text x="334.7" y="214.8">3)</text>
<text x="345.7" y="214.8">RETAPPING</text>
<text x="383.3" y="214.8">TO</text>
<text x="395.2" y="214.8">BE</text>
<text x="407.2" y="214.8">DONE</text>
<text x="428.2" y="214.8">AFTER</text>
<text x="451.1" y="214.8">SURFACE</text>
<text x="483.2" y="214.8">TREATMENT</text>
<text x="334.7" y="220.1">AT</text>
<text x="346.2" y="220.1">SUPPLIER</text>
<text x="379.6" y="220.1">END.(</text>
<text x="401.3" y="220.1">IF</text>
<text x="410.9" y="220.1">APPLICABLE</text>
<text x="451.5" y="220.1">)</text>
<text x="68.7" y="230.5">+0.015</text>
<text x="184.3" y="230.2">02-M6</text>
<text x="211" y="230.2">x</text>
<text x="218.8" y="230.2">15</text>
<text x="230.8" y="230.2">DEEP</text>
<text x="334.6" y="229.1">TOLERANCE</text>
<text x="374.1" y="229.1">NOTE:-</text>
<text x="73.7" y="235.1">0</text>
<text x="94.9" y="235.1">X10</text>
<text x="111" y="235.1">DEEP</text>
<text x="334.6" y="239.6">ALL</text>
<text x="349.6" y="239.6">H7</text>
<text x="362.1" y="239.6">HOLES</text>
<text x="386.2" y="239.6">C.D.</text>
<text x="403.2" y="239.6">SHOULD</text>
<text x="432.2" y="239.6">BE</text>
<text x="444.1" y="239.6">CONTROLLED</text>
<text x="487.8" y="239.6">WITHIN</text>
<text x="533.5" y="239.6">/</text>
<text x="542.3" y="239.6">IT7</text>
<text x="334.6" y="244.9">ALL</text>
<text x="349.6" y="244.9">HOLES,TAP</text>
<text x="387.3" y="244.9">&amp;</text>
<text x="396.4" y="244.9">COUNTER</text>
<text x="429.1" y="244.9">BORE</text>
<text x="449.4" y="244.9">C.D.</text>
<text x="334.6" y="250.1">SHOULD</text>
<text x="363.5" y="250.1">BE</text>
<text x="375.5" y="250.1">CONTROLLED</text>
<text x="419.2" y="250.1">WITHIN</text>
<text x="450.7" y="250.1">0.2</text>
<text x="29.5" y="282.1">NOTE</text>
<text x="29.5" y="287.4">DEBURR</text>
<text x="49.6" y="282.1">:-(English)</text>
<text x="57.9" y="287.4">ALL</text>
<text x="72.8" y="287.4">UNSPECIFIED</text>
<text x="116.9" y="287.4">HOLES</text>
<text x="141.1" y="287.4">AND</text>
<text x="157.8" y="287.4">SHARP</text>
<text x="182.2" y="287.4">EDGES.</text>
<text x="29.5" y="297.9">NOTE</text>
<text x="49.6" y="297.9">:-(French)</text>
<text x="29.5" y="303.1">ÉBAVUREZ</text>
<text x="65.5" y="303.1">TOUS</text>
<text x="85.8" y="303.1">LES</text>
<text x="101.1" y="303.1">TROUS</text>
<text x="125.4" y="303.1">NON</text>
<text x="142.7" y="303.1">SPÉCIFIÉS</text>
<text x="177.8" y="303.1">ET</text>
<text x="189.2" y="303.1">LES</text>
<text x="204.6" y="303.1">BORDS</text>
<text x="229.2" y="303.1">TRANCHANTS.</text>
<text x="237.5" y="317.8">NOTE</text>
<text x="257.7" y="317.8">:</text>
<text x="264.1" y="317.8">(English)</text>
<text x="237.5" y="323">#</text>
<text x="246.1" y="323">MATERIAL:</text>
<text x="281.5" y="323">EN24</text>
<text x="237.5" y="328.3">#</text>
<text x="246.1" y="328.3">FINISH:</text>
<text x="272.4" y="328.3">I.Z.B.P.</text>
<text x="299.3" y="328.3">(TRIVALENT)</text>
<text x="237.5" y="333.5">#</text>
<text x="246.1" y="333.5">MACHINING:</text>
<text x="237.5" y="338.8">#</text>
<text x="246.1" y="338.8">WEIGHT(Kg</text>
<text x="284" y="338.8">):</text>
<text x="293.3" y="338.8">3.71</text>
<text x="311.6" y="338.8">kg</text>
<text x="237.5" y="349.3">NOTE</text>
<text x="257.7" y="349.3">:-(French)</text>
<text x="237.5" y="354.5">#</text>
<text x="237.5" y="359.8">#</text>
<text x="246.1" y="359.8">FINITION</text>
<text x="246.1" y="354.5">MATÉRIEL</text>
<text x="275.8" y="359.8">:</text>
<text x="279.2" y="354.5">:</text>
<text x="285.6" y="354.5">EN24</text>
<text x="286.4" y="359.8">I.Z.B.P.</text>
<text x="313.3" y="359.8">(TRIVALENT)</text>
<text x="237.5" y="365">#</text>
<text x="246.1" y="365">MACHINES</text>
<text x="281.5" y="365">:</text>
<text x="237.5" y="370.3">#</text>
<text x="246.1" y="370.3">POIDS</text>
<text x="268.5" y="370.3">(Kg):</text>
<text x="288.8" y="370.3">3.71</text>
<text x="307.1" y="370.3">kg</text>
</g>
<g font-size="5.7">
<text x="179.9" y="31.2">A</text>
<text x="481.2" y="112.8">SCALE/ÉCHELLE</text>
<text x="537.8" y="112.8">1:2</text>
<text x="148.2" y="155.5">TOP</text>
<text x="164.6" y="155.5">VIEW</text>
<text x="179.9" y="150.1">A</text>
<text x="325" y="155.6">SECTION</text>
<text x="356" y="155.6">A-A</text>
<text x="130.5" y="160.7">SCALE/ÉCHELLE</text>
<text x="187.1" y="160.7">1:2</text>
<text x="313.7" y="160.9">SCALE/ÉCHELLE</text>
<text x="370.3" y="160.9">1:2</text>
<text x="131.7" y="240.2">SCALE/ÉCHELLE</text>
<text x="188.3" y="240.2">1:2</text>
</g>
<text font-size="5.6" fill="#f00" x="470.5" y="365.5">WIPRO PARI GROUP</text>
<g font-size="5.4" fill="#f0f">
<text x="206.7" y="44.9">O 200</text>
<text x="362" y="53" transform="rotate(-90 362 53)">O11</text>
<text x="329.3" y="54.4" transform="rotate(-90 329.3 54.4)">O18</text>
<text x="329.6" y="105.6" transform="rotate(-90 329.6 105.6)">O60</text>
<text x="391.2" y="105.7" transform="rotate(-90 391.2 105.7)">O80 H7</text>
<text x="397.3" y="120.9">n</text>
<text x="310.7" y="146.3">i</text>
<text x="40.3" y="235.1">O 10 H7</text>
<text x="513" y="239.6">u0.02</text>
<text x="444.4" y="250.1">u</text>
</g>
<g font-size="4.9" fill="#800000">
<text x="30" y="6.9">1</text>
<text x="76.7" y="6.9">2</text>
<text x="127" y="6.9">3</text>
<text x="176.5" y="6.9">4</text>
<text x="226.7" y="6.9">5</text>
<text x="275.4" y="6.9">6</text>
<text x="326.4" y="6.9">7</text>
<text x="375" y="6.9">8</text>
<text x="425.8" y="6.9">9</text>
<text x="473.9" y="7.3">10</text>
<text x="524.3" y="6.9">11</text>
<text x="570.2" y="6.9">12</text>
<text x="13.6" y="35.1">H</text>
<text x="587.6" y="35.1">H</text>
<text x="13.2" y="87.5">G</text>
<text x="587.2" y="87.5">G</text>
<text x="13.2" y="137">F</text>
<text x="587.2" y="137">F</text>
<text x="13.2" y="187.6">E</text>
<text x="587.2" y="187.6">E</text>
<text x="13.2" y="237">D</text>
<text x="587.2" y="237">D</text>
<text x="13.4" y="287.1">C</text>
<text x="587.4" y="287.1">C</text>
<text x="13.4" y="336.2">B</text>
<text x="587.4" y="336.2">B</text>
<text x="13.4" y="389.3">A</text>
<text x="587.4" y="389.3">A</text>
<text x="30" y="416.9">1</text>
<text x="76.7" y="416.9">2</text>
<text x="127" y="416.9">3</text>
<text x="176.5" y="416.9">4</text>
<text x="226.7" y="416.9">5</text>
<text x="275.4" y="416.9">6</text>
<text x="326.4" y="416.9">7</text>
<text x="375" y="416.9">8</text>
<text x="425.8" y="416.9">9</text>
<text x="473.9" y="417.3">10</text>
<text x="524.3" y="416.9">11</text>
<text x="570.2" y="416.9">12</text>
</g>
<g font-size="4.2" fill="#f0f">
<text x="423.7" y="14.3">NOTE : STANDARD FASTENER TORQUE AS PER STD-DES-01-00</text>
<text x="553.8" y="14">FR-DES-006-00</text>
<text x="21.1" y="404.3">NOTE FOR WIPRO PARI DESIGN -REF. ONLY</text>
<text x="44.8" y="408.8">WEAR DETAILS : MW</text>
</g>
<g font-size="3.9" fill="#800000">
<text x="400" y="357.1">REVISION</text>
<text x="455.9" y="357.1">DESCRIPTION</text>
<text x="526.4" y="357.1">DATE</text>
<text x="540" y="357.1">DRN.BY</text>
</g>
<g font-size="3.9" fill="#c0c0c0">
<text x="357.8" y="383.3">RESERVED</text>
<text x="382.3" y="383.3">SPACE</text>
<text x="357.8" y="388.9">FOR</text>
<text x="357.8" y="394.5">CONTROLLED</text>
<text x="387.8" y="394.5">COPY</text>
<text x="357.8" y="400">STAMP</text>
</g>
<text font-size="3.6" fill="#f0f" x="484.1" y="376.1">ROBOT MTG DISC</text>
<text font-size="3.5" fill="#00f" x="402.4" y="373.3">www.wipropari.com</text>
<g font-size="3.4" fill="#f0f">
<text x="153.9" y="46.7">B.18</text>
<text x="94.2" y="49.3">Y1</text>
<text x="182.7" y="52.2">B.11</text>
<text x="167" y="55.9">B.3</text>
<text x="129.6" y="60.7">B.17</text>
<text x="151.3" y="60.1">B.2</text>
<text x="182.6" y="60.1">B.4</text>
<text x="139.9" y="71.5">B.1</text>
<text x="193.8" y="72.1">B.5</text>
<text x="201.5" y="72.1">B.12</text>
<text x="120.3" y="88.3">C.1</text>
<text x="135.5" y="87.3">D.1</text>
<text x="171.7" y="85.4">A.1</text>
<text x="195.8" y="88.3">D.2</text>
<text x="208.4" y="88.7">C.2</text>
<text x="139" y="102.7">B.10</text>
<text x="194" y="102.7">B.6</text>
<text x="119.6" y="112.2">B.16</text>
<text x="201.2" y="113">B.13</text>
<text x="151.3" y="114.2">B.9</text>
<text x="167" y="118.4">B.8</text>
<text x="182.6" y="114.2">B.7</text>
<text x="138.1" y="133.5">B.15</text>
<text x="183" y="132.5">B.14</text>
<text x="225.4" y="143.3" transform="rotate(-90 225.4 143.3)">X1</text>
<text x="104.3" y="244.1">1</text>
</g>
<g font-size="3.1" fill="#800000">
<text x="565.1" y="353.5">LIMITS</text>
<text x="562" y="371.7">DRAWING TYPE</text>
<text x="437" y="372.3">DESCRIPTION</text>
<text x="436.5" y="380.8">SURFACE AREA</text>
<text x="453.3" y="380.8">SURFACE TREATMENT</text>
<text x="489.7" y="380.8">MACHINING</text>
<text x="509.5" y="380.8">DESIGN UNIT</text>
<text x="530.6" y="380.8">DESIGN UNIT CD.</text>
<text x="558" y="380.6">TEAM NO.</text>
<text x="570.3" y="380.7">SHEET SIZE</text>
<text x="575.6" y="386.1">A2</text>
<text x="436.4" y="391.1">REFERENCE DWG.</text>
<text x="437.8" y="395.5">DRN.BY</text>
<text x="451.4" y="395.4">CHKD.BY</text>
<text x="466.6" y="395.5">APPD.BY</text>
<text x="486.7" y="395.4">MATERIAL</text>
<text x="488.9" y="390.9">PART CLASS.</text>
<text x="515.6" y="390.9">HEAT TREATMENT</text>
<text x="519.6" y="395.9">DRG./PART CODE</text>
<text x="558.9" y="395.5">REV.</text>
<text x="571.4" y="395.6">SCALE</text>
<text x="484.3" y="404.2">NET WEIGHT-Kg</text>
<text x="571.4" y="404.7">SHEET</text>
</g>
<text font-size="3" fill="#800000" x="579.5" y="230.1">°</text>
<g font-size="2.8" fill="#f0f">
<text x="284.3" y="331.3">3.2</text>
<text x="285" y="362.5">3.2</text>
<text x="420.5" y="396">PUNE</text>
<text x="437" y="401.2">03007292</text>
<text x="451.3" y="401.2">03004785</text>
<text x="466.3" y="401.2">03002882</text>
</g>
<g font-size="2.8" fill="#800000">
<text x="560.4" y="357.7">Gen Tol.: IS 2102</text>
<text x="399.1" y="376.6">1.ALL DIMENSIONS ARE</text>
<text x="399" y="382.7">2.DO NOT SCALE</text>
<text x="399" y="388.7">3.IF IN DOUBT ,</text>
<text x="399" y="395.4">LOCATION :</text>
<text x="404.2" y="402">ALL RIGHTS OF REPRODUCTION &amp;</text>
<text x="404.7" y="405.4">DISTRIBUTION ARE RESERVED</text>
</g>
<g font-size="2.7" fill="#f0f">
<text x="564.6" y="376.2">MACHINING</text>
<text x="436.9" y="385.4">137.71 in^2</text>
<text x="471.4" y="385.5">#</text>
<text x="498.9" y="385">#</text>
<text x="513.6" y="385.3">WPES</text>
<text x="537.3" y="385.1">0300</text>
<text x="559.7" y="385.1">PL-02</text>
<text x="508.7" y="391.2">B</text>
<text x="493.4" y="399.5">#</text>
<text x="572.8" y="399.7">1 : 2</text>
<text x="436.6" y="408.7">27/05/2024</text>
<text x="450.9" y="408.8">27/05/2024</text>
<text x="466" y="408.9">27/05/2024</text>
<text x="489.6" y="408.5">3.71 kg</text>
<text x="571.4" y="408.7">1 OF 2</text>
</g>
<g font-size="2.7" fill="#800000">
<text x="399.9" y="379.7">IN mm</text>
<text x="399.7" y="385.7">DRAWING.</text>
<text x="399.7" y="391.8">ASK TEAM MEMBER</text>
<text x="400.1" y="402.5">C</text>
</g>
<g font-size="2.5" fill="#800000">
<text x="554.9" y="218.3">DEBURR AND REMOVE SHARP</text>
<text x="555.2" y="221">EDGES UNLESS SHARP EDGE</text>
<text x="556.1" y="227.1">UNSP.RADII</text>
<text x="556.8" y="223.8">REQUIREMENT SPECIFIED</text>
<text x="571.4" y="226.9">UNSP.CHF.</text>
<text x="559.2" y="229.9">0.5 R</text>
<text x="572.3" y="230.1">0.5 X 45</text>
<text x="559.8" y="238">UP TO 10</text>
<text x="576.1" y="238.1">±1.5°</text>
<text x="558.5" y="242.2">10 UP TO 50</text>
<text x="575.5" y="242.3">±0°50'</text>
<text x="557.4" y="250.7">120 UP TO 400</text>
<text x="557.9" y="246.5">50 UP TO 120</text>
<text x="575.5" y="250.7">±0°15'</text>
<text x="575.5" y="246.5">±0°25'</text>
<text x="558.7" y="259.4">0.5 UP TO 3</text>
<text x="559.5" y="263.7">3 UP TO 6</text>
<text x="576.6" y="263.6">±0.2</text>
<text x="576.6" y="259.4">±0.1</text>
<text x="559" y="267.9">6 UP TO 30</text>
<text x="576.6" y="267.9">±0.5</text>
<text x="557.8" y="272.2">30 UP TO 120</text>
<text x="576.6" y="272.2">±0.8</text>
<text x="556.9" y="280.7">315 UP TO 1000</text>
<text x="557.3" y="276.4">120 UP TO 315</text>
<text x="576.6" y="276.4">±1.2</text>
<text x="577.7" y="280.7">±2</text>
<text x="556.4" y="284.9">1000 UP TO 2000</text>
<text x="577.6" y="284.9">±3</text>
<text x="558.9" y="289.2">OVER 2000</text>
<text x="577.7" y="289.3">±4</text>
<text x="560" y="297.9">UP TO 10</text>
<text x="577.1" y="297.9">±1°</text>
<text x="558.5" y="302.1">10 UP TO 50</text>
<text x="575.5" y="302.1">±0°30'</text>
<text x="557.4" y="310.6">120 UP TO 400</text>
<text x="558.2" y="306.3">50 UP TO 120</text>
<text x="575.5" y="310.6">±0°10'</text>
<text x="575.5" y="306.4">±0°20'</text>
<text x="558.8" y="319.2">0.5 UP TO 3</text>
<text x="559.4" y="323.4">3 UP TO 6</text>
<text x="576.6" y="319.2">±0.1</text>
<text x="576.6" y="323.5">±0.1</text>
<text x="558.9" y="327.7">6 UP TO 30</text>
<text x="576.7" y="327.7">±0.2</text>
<text x="557.8" y="332">30 UP TO 120</text>
<text x="576.6" y="332">±0.3</text>
<text x="556.8" y="340.5">315 UP TO 1000</text>
<text x="557.3" y="336.3">120 UP TO 315</text>
<text x="576.6" y="336.3">±0.5</text>
<text x="576.6" y="340.5">±0.8</text>
<text x="556.2" y="344.7">1000 UP TO 2000</text>
<text x="576.6" y="344.7">±1.2</text>
<text x="558.9" y="349">OVER 2000</text>
<text x="577.6" y="349">±2</text>
</g>
<g font-size="2.5" fill="#f0f">
<text x="415.2" y="346.4">.</text>
<text x="530.3" y="346.5">.</text>
<text x="545.9" y="346.4">.</text>
<text x="415.2" y="351.5">DIMENSION CHANGED</text>
<text x="524.1" y="351.3">27/05/2024</text>
<text x="543.4" y="351.4">7292</text>
</g>
<g font-size="2.4" fill="#f0f">
<text x="7.7" y="382.7" transform="rotate(-90 7.7 382.7)">Uploading\2022-23\P23Y5\P23Y5B072033.dft</text>
<text x="7.7" y="409.8" transform="rotate(-90 7.7 409.8)">\\srv01043\ExDM</text>
</g>
<g font-size="2.1" fill="#800000">
<text x="558.5" y="232.4">UNSPECIFIED TOL.(FAB)</text>
<text x="559.5" y="234.7">FOR ANGULAR IN mm.</text>
<text x="558.6" y="253.9">UNSPECIFIED TOL.(FAB)</text>
<text x="560.7" y="256.3">FOR LINEAR IN mm.</text>
<text x="558.7" y="292.3">UNSPECIFIED TOL.(M/C)</text>
<text x="559.6" y="294.7">FOR ANGULAR IN mm.</text>
<text x="558.7" y="313.7">UNSPECIFIED TOL.(M/C)</text>
<text x="560.6" y="316.1">FOR LINEAR IN mm.</text>
</g>
<text font-size="1.3" fill="#f0f" x="406.4" y="351.5">1</text>
</svg>
